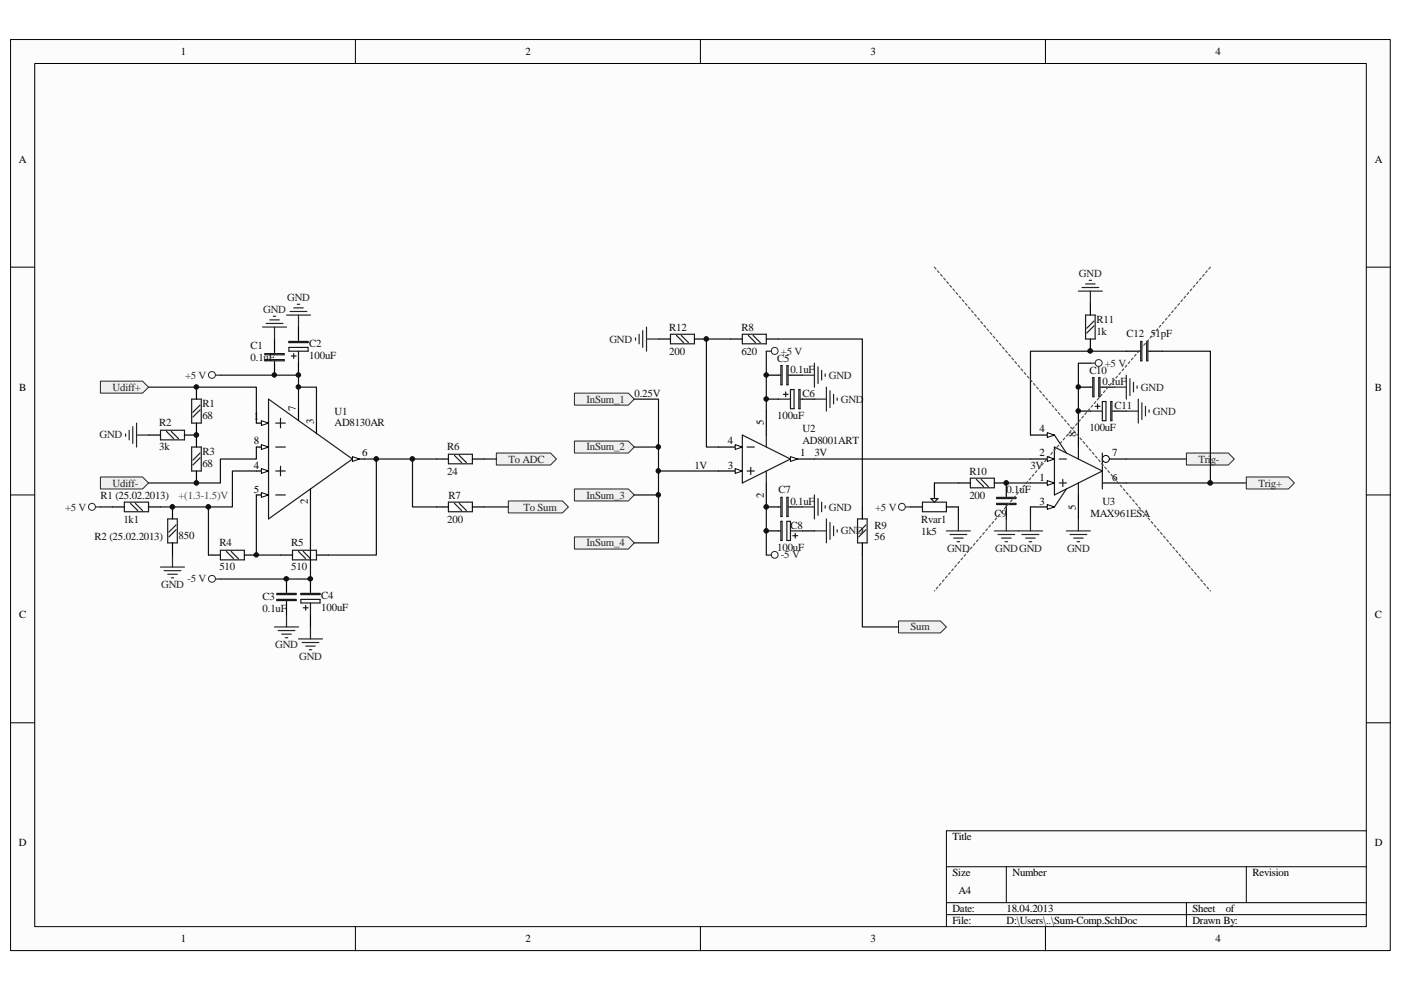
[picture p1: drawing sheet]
<svg xmlns="http://www.w3.org/2000/svg" width="297mm" height="210mm" viewBox="0 0 297 210" stroke-linecap="round" stroke-linejoin="round" font-family="sans-serif">
<path d="M2.3 8.4h292.5v193.1h-292.5z" fill="#fcfcfc"/>
<path d="M2.2 8.4h292.6v193.1h-292.6z" fill="none" stroke="#000" stroke-width=".21"/>
<path d="M7.4 13.5h282.3v183h-282.3z" fill="#fcfcfc"/>
<g fill="none" stroke="#000" stroke-width=".21">
<path d="M7.4 13.5h282.3v183h-282.3zM75.3 8.3v5.1M148.5 8.3v5.1M221.7 8.3v5.1M2.2 56.6h5.1M289.7 56.6h5.1M2.2 104.9h5.1M289.7 104.9h5.1M2.2 153.2h5.1M289.7 153.2h5.1M289.7 176.1h-89v20.4M75.3 196.5v5.1"/>
<path d="M148.5 196.5v5.1M200.7 183.8h89M200.7 191.4h89M200.7 193.9h89M213.4 183.8v7.6M221.7 196.5v5.1M251.5 191.4v5.1M264.2 183.8v7.6"/>
</g>
<path d="M121.8 83.4h11.4l1.3 1.2-1.3 1.3h-11.4z" fill-rule="evenodd" fill="#f0f0f0"/>
<path d="M121.8 83.4h11.4l1.3 1.2-1.3 1.3h-11.4z" fill="none" stroke="#262626" stroke-width=".21"/>
<path d="M121.8 93.5h11.4l1.3 1.3-1.3 1.3h-11.4z" fill-rule="evenodd" fill="#f0f0f0"/>
<path d="M121.8 93.5h11.4l1.3 1.3-1.3 1.3h-11.4z" fill="none" stroke="#262626" stroke-width=".21"/>
<path d="M121.8 103.7h11.4l1.3 1.2-1.3 1.3h-11.4z" fill-rule="evenodd" fill="#f0f0f0"/>
<path d="M121.8 103.7h11.4l1.3 1.2-1.3 1.3h-11.4z" fill="none" stroke="#262626" stroke-width=".21"/>
<path d="M121.8 113.8h11.4l1.3 1.3-1.3 1.3h-11.4z" fill-rule="evenodd" fill="#f0f0f0"/>
<path d="M121.8 113.8h11.4l1.3 1.3-1.3 1.3h-11.4z" fill="none" stroke="#262626" stroke-width=".21"/>
<path d="M162.5 74.5v12.7M134.5 94.8h5.1M134.5 104.9h5.1" fill="none" stroke="#0e0e0e" stroke-width=".25"/>
<path d="M218.5 102.4h5.1" fill="none" stroke="#000" stroke-width=".25"/>
<path d="M222 101.9l1.6 .5-1.6 .5z" fill="#fcfcfc"/>
<path d="M222 101.9l1.6 .5-1.6 .5z" fill="none" stroke="#000" stroke-width=".21"/>
<path d="M218.5 97.3h5.1" fill="none" stroke="#000" stroke-width=".25"/>
<path d="M222 96.8l1.6 .5-1.6 .5z" fill="#fcfcfc"/>
<path d="M222 96.8l1.6 .5-1.6 .5z" fill="none" stroke="#000" stroke-width=".21"/>
<path d="M218.5 107.5h5.1" fill="none" stroke="#000" stroke-width=".25"/>
<path d="M222 107l1.6 .5-1.6 .5z" fill="#fcfcfc"/>
<path d="M222 107l1.6 .5-1.6 .5z" fill="none" stroke="#000" stroke-width=".21"/>
<path d="M218.5 92.2h5.1" fill="none" stroke="#000" stroke-width=".25"/>
<path d="M222 91.7l1.6 .5-1.6 .6z" fill="#fcfcfc"/>
<path d="M222 91.7l1.6 .5-1.6 .6z" fill="none" stroke="#000" stroke-width=".21"/>
<path d="M228.6 89.7v5.1M233.7 97.3h5.1M228.6 104.9v5.1M233.7 102.4h5.1" fill="none" stroke="#000" stroke-width=".25"/>
<circle cx="234.5" cy="97.3" r=".74" fill="#fcfcfc"/>
<circle cx="234.5" cy="97.3" r=".74" fill="none" stroke="#000" stroke-width=".21"/>
<path d="M223.6 94.8l10.1 5.1-10.1 5zM223.6 92.2l2.5 3.9M224.6 97.3h1.5M228.6 94.8v2.5M233.7 96.1v7.6M224.6 102.4h1.5M225.3 101.6v1.6M226.1 103.7l-2.5 3.8M228.6 102.4v2.5" fill="none" stroke="#1c1c1c" stroke-width=".25"/>
<path d="M215.9 112.6h5.1M216.7 113.3h3.6M217.5 114.1h2M218.2 114.9h.5M218.5 110v2.6M226.1 112.6h5.1M226.9 113.3h3.5M227.6 114.1h2.1M228.4 114.9h.5M228.6 110v2.6" fill="none" stroke="#262626" stroke-width=".25"/>
<path d="M154.9 71.9h-5.1v22.9h2.5M172.7 97.3h45.8M218.5 107.5v2.5M238.8 102.4h25.4" fill="none" stroke="#0e0e0e" stroke-width=".25"/>
<path d="M264.2 101.1h9l1.2 1.3-1.2 1.3h-9z" fill-rule="evenodd" fill="#f0f0f0"/>
<g fill="none" stroke="#262626" stroke-width=".21">
<path d="M264.2 101.1h9l1.2 1.3-1.2 1.3h-9z"/>
<circle cx="164.2" cy="74.4" r=".74"/>
<circle cx="232.9" cy="77" r=".74"/>
<circle cx="164.2" cy="117.6" r=".73"/>
</g>
<path d="M165.1 71.9h17.7v35.6M231.2 77h-2.6v12.7M139.6 99.9h12.7M238.8 97.3h12.7M162.5 107.5v10.2" fill="none" stroke="#0e0e0e" stroke-width=".25"/>
<g fill="none" stroke="#262626" stroke-width=".25">
<path d="M162.5 74.5h1M170.1 79.5h2.6M172.7 77v5.1M173.4 77.8v3.5M174.2 78.5v2.1M175 79.3v.5M231.2 77h1M238.8 79.5v5.1M172.7 84.6h2.5M175.2 82.1v5.1M176 82.8v3.6M176.7 83.6v2"/>
<path d="M177.5 84.4v.5M236.3 82.1h2.5M238.8 87.2h2.5M239.6 80.3v3.6M240.3 81.1v2M241.1 81.8v.5M241.3 84.6v5.1M242.1 85.4v3.5M242.9 86.1v2.1M243.6 86.9v.5M162.5 117.7h1M170.1 107.5h2.6"/>
<path d="M172.7 104.9v5.1M172.7 112.6h2.5M173.4 105.7v3.6M174.2 106.5v2M175 107.2v.5M175.2 110v5.1M176 110.8v3.5M176.7 111.5v2.1M177.5 112.3v.5"/>
</g>
<g fill="none" stroke="#1c1c1c" stroke-width=".25">
<path d="M157.4 70.9h5.1v2h-5.1zM158.7 71.1l1.5 1.5M159.7 71.1l1.5 1.5M165.1 79.5h.5M165.6 77.5h.2v4.1h-.2zM166.8 77.5h.3v4.1h-.3zM167.1 79.5h.5M231.2 82.1h.5M231.7 80.1h.2v4h-.2zM233 80.1h.2v4h-.2zM233.2 82.1h.5M165.1 107.5h.5"/>
<path d="M165.6 105.5h.2v4h-.2zM166.8 105.5h.3v4h-.3zM167.1 107.5h.5"/>
</g>
<path d="M154.9 71.9h2.5M162.5 79.5h2.6M162.5 71.9h2.6M167.6 79.5h2.5M228.6 82.1h2.6M233.7 82.1h2.6M162.5 107.5h2.6M167.6 107.5h2.5" fill="none" stroke="#000" stroke-width=".25"/>
<path d="M251.5 96.1h8.9l1.3 1.2-1.3 1.3h-8.9z" fill-rule="evenodd" fill="#f0f0f0"/>
<path d="M251.5 96.1h8.9l1.3 1.2-1.3 1.3h-8.9z" fill="none" stroke="#262626" stroke-width=".21"/>
<path d="M152.3 94.8h5.1" fill="none" stroke="#000" stroke-width=".25"/>
<path d="M155.9 94.3l1.5 .5-1.5 .5z" fill="#fcfcfc"/>
<path d="M155.9 94.3l1.5 .5-1.5 .5z" fill="none" stroke="#000" stroke-width=".21"/>
<path d="M152.3 99.9h5.1" fill="none" stroke="#000" stroke-width=".25"/>
<path d="M155.9 99.4l1.5 .5-1.5 .5z" fill="#fcfcfc"/>
<path d="M155.9 99.4l1.5 .5-1.5 .5z" fill="none" stroke="#000" stroke-width=".21"/>
<path d="M167.6 97.3h5.1M162.5 102.4v5.1" fill="none" stroke="#000" stroke-width=".25"/>
<path d="M167.6 96.8l1.5 .5-1.5 .5z" fill="#fcfcfc"/>
<path d="M167.6 96.8l1.5 .5-1.5 .5z" fill="none" stroke="#000" stroke-width=".21"/>
<path d="M162.5 87.2v5M162.5 84.6h2.6M170.1 84.6h2.6M228.6 87.2h2.6M236.3 87.2h2.5M162.5 112.6h2.6M170.1 112.6h2.6" fill="none" stroke="#000" stroke-width=".25"/>
<g fill="none" stroke="#1c1c1c" stroke-width=".25">
<path d="M157.4 92.2l10.2 5.1-10.2 5.1zM158.4 94.8h1.5M158.4 99.9h1.5M159.2 99.1v1.5M162.5 92.2v2.6M162.5 99.9v2.5M165.1 84.6h2.5M166.1 83.6h1M166.6 83.1v1M167.6 82.6h.8v4.1h-.8zM169.4 82.6h.2v4.1h-.2zM169.6 84.6h.5"/>
<path d="M231.2 87.2h2.5M232.2 86.1h1M232.7 85.6v1.1M233.7 85.1h.8v4.1h-.8zM235.5 85.1h.3v4.1h-.3zM235.8 87.2h.5M165.1 112.6h.5M165.6 110.5h.2v4.1h-.2zM166.8 110.5h.8v4.1h-.8zM167.6 112.6h2.5M168.1 113.6h1M168.6 113.1v1"/>
</g>
<path d="M134.5 84.6h5.1v30.5h-5.1" fill="none" stroke="#0e0e0e" stroke-width=".25"/>
<path d="M190.5 131.7h8.9l1.3 1.2-1.3 1.3h-8.9z" fill-rule="evenodd" fill="#f0f0f0"/>
<g fill="none" stroke="#262626" stroke-width=".21">
<path d="M190.5 131.7h8.9l1.3 1.2-1.3 1.3h-8.9z"/>
<circle cx="191.2" cy="107.5" r=".73"/>
</g>
<g fill="none" stroke="#1c1c1c" stroke-width=".25">
<path d="M142.2 70.9h5v2h-5zM143.4 71.1l1.5 1.5M144.4 71.1l1.6 1.5M230.2 66.8h2v5.1h-2zM231.9 69.1l-1.5 1.5M231.9 68.1l-1.5 1.5M241.3 74.5h.5M241.8 72.4h.3v4.1h-.3zM243.1 72.4h.3v4.1h-.3zM243.4 74.5h.5M181.8 110h2.1v5.1h-2.1zM183.6 112.3l-1.5 1.5"/>
<path d="M183.6 111.3l-1.5 1.5M195.6 106.5h5.1v2h-5.1zM197.4 105.7h1.5l-.8 .8zM198.1 104.9v.8M205.7 101.4h5.1v2h-5.1zM207 101.6l1.5 1.6M208 101.6l1.5 1.6M211.3 105.5h4.1v.2h-4.1zM211.3 106.7h4.1v.3h-4.1zM213.4 104.9v.6M213.4 107v.5"/>
</g>
<g fill="none" stroke="#000" stroke-width=".25">
<path d="M139.6 71.9h2.6M147.2 71.9h2.6M231.2 64.3v2.5M231.2 71.9v2.6M238.8 74.5h2.5M243.9 74.5h2.6M182.8 107.5v2.5M182.8 115.1v2.6M193 107.5h2.6M198.1 102.4v2.5M200.7 107.5h2.5M203.2 102.4h2.5"/>
<path d="M210.8 102.4h2.6v2.5M213.4 107.5v2.5"/>
</g>
<g fill="none" stroke="#262626" stroke-width=".25">
<path d="M230.9 59.4h.5M134.7 71.6v.5M135.5 70.9v2M136.3 70.1v3.6M137.1 69.3v5.2M137.1 71.9h2.5M228.6 61.7h5.1M229.4 61h3.6M230.2 60.2h2M231.2 61.7v2.6M192 107.5h1M200.7 112.6h5"/>
<path d="M201.4 113.3h3.6M202.2 114.1h2M202.9 114.9h.6M203.2 110v2.6M210.8 112.6h5.1M211.6 113.3h3.5M212.3 114.1h2.1M213.1 114.9h.5M213.4 110v2.6"/>
</g>
<path d="M238.8 74.5h-20.3v17.7M246.5 74.5h10.1v27.9M182.8 117.7v15.2h7.7M198.1 102.4h5.1M203.2 107.5v2.5M213.4 102.4h5.1" fill="none" stroke="#0e0e0e" stroke-width=".25"/>
<path d="M198.1 56.6l58.5 68.7M256.6 56.6l-58.5 68.7" fill="none" stroke="#4c4c4c" stroke-width=".25" stroke-dasharray=".5 .5"/>
<path d="M21.3 80.8h8.9l1.3 1.3-1.3 1.3h-8.9z" fill-rule="evenodd" fill="#f0f0f0"/>
<path d="M21.3 80.8h8.9l1.3 1.3-1.3 1.3h-8.9z" fill="none" stroke="#262626" stroke-width=".21"/>
<path d="M21.3 101.1h8.9l1.3 1.3-1.3 1.3h-8.9z" fill-rule="evenodd" fill="#f0f0f0"/>
<path d="M21.3 101.1h8.9l1.3 1.3-1.3 1.3h-8.9z" fill="none" stroke="#262626" stroke-width=".21"/>
<path d="M46.7 79.5h16.6v2.6h3.8v7.4M31.5 82.1h22.9v7.6M54.4 94.8v2.5h-7.7v5.1h-15.2M77.3 97.3h15.2" fill="none" stroke="#0e0e0e" stroke-width=".25"/>
<g fill="none" stroke="#262626" stroke-width=".25">
<path d="M55.7 69.3h5M56.4 68.6h3.6M57.2 67.8h2M58 67.1h.5M58.2 69.3v2.6M60.7 66.8h5.1M61.5 66h3.6M62.3 65.3h2M63 64.5h.5M63.3 66.8v2.5M36.6 117.7v2.5M34 120.2h5.1"/>
<path d="M34.8 121h3.6M35.6 121.8h2M36.3 122.5h.5M58.2 132.9h5.1M59 133.7h3.5M59.7 134.5h2.1M60.5 135.2h.5M60.7 130.4v2.5M63.3 135.5h5.1M64 136.2h3.6M64.8 137h2M65.6 137.8h.5"/>
<path d="M65.8 132.9v2.6"/>
</g>
<g fill="none" stroke="#1c1c1c" stroke-width=".25">
<path d="M56.2 76.2h4v.3h-4zM56.2 75h4v.2h-4zM58.2 74.5v.5M58.2 76.5v.5M40.6 94.8h2.1v5.1h-2.1zM42.4 96.1l-1.5 1.5M42.4 97.1l-1.5 1.5M56.9 84.6l17.8 12.7-17.8 12.7zM58.5 94.8h2M58.5 99.9h2M58.5 89.7h2M59.5 88.7v2"/>
<path d="M59.5 98.8v2.1M58.5 104.9h2M58.7 127.1h4.1v.2h-4.1zM58.7 125.8h4.1v.3h-4.1zM60.7 125.3v.5M60.7 127.3v.5"/>
</g>
<path d="M58.2 71.9v2.6M58.2 77v2.5M41.7 92.2v2.6M41.7 99.9v2.5M54.4 89.7h2.5M67.1 89.5v2.5M60.7 122.8v2.5M60.7 127.8v2.6" fill="none" stroke="#000" stroke-width=".25"/>
<path d="M55.4 89.2l1.5 .5-1.5 .5z" fill="#fcfcfc"/>
<path d="M55.4 89.2l1.5 .5-1.5 .5z" fill="none" stroke="#000" stroke-width=".21"/>
<path d="M54.4 94.8h2.5" fill="none" stroke="#000" stroke-width=".25"/>
<path d="M55.4 94.3l1.5 .5-1.5 .5z" fill="#fcfcfc"/>
<path d="M55.4 94.3l1.5 .5-1.5 .5z" fill="none" stroke="#000" stroke-width=".21"/>
<path d="M74.7 97.3h2.6" fill="none" stroke="#000" stroke-width=".25"/>
<path d="M74.7 96.8l1.5 .5-1.5 .5z" fill="#fcfcfc"/>
<path d="M74.7 96.8l1.5 .5-1.5 .5z" fill="none" stroke="#000" stroke-width=".21"/>
<path d="M54.4 104.9h2.5M65.8 103.7v2.5" fill="none" stroke="#000" stroke-width=".25"/>
<path d="M55.4 104.4l1.5 .5-1.5 .6z" fill="#fcfcfc"/>
<path d="M55.4 104.4l1.5 .5-1.5 .6z" fill="none" stroke="#000" stroke-width=".21"/>
<path d="M54.4 99.9h2.5M63.3 86.7v2.5" fill="none" stroke="#000" stroke-width=".25"/>
<path d="M55.4 99.4l1.5 .5-1.5 .5z" fill="#fcfcfc"/>
<path d="M55.4 99.4l1.5 .5-1.5 .5z" fill="none" stroke="#000" stroke-width=".21"/>
<path d="M105.2 96.1h11.5l1.3 1.2-1.3 1.3h-11.5z" fill-rule="evenodd" fill="#f0f0f0"/>
<path d="M105.2 96.1h11.5l1.3 1.2-1.3 1.3h-11.5z" fill="none" stroke="#262626" stroke-width=".21"/>
<path d="M107.8 106.2h11.4l1.3 1.3-1.3 1.3h-11.4z" fill-rule="evenodd" fill="#f0f0f0"/>
<g fill="none" stroke="#262626" stroke-width=".21">
<path d="M107.8 106.2h11.4l1.3 1.3-1.3 1.3h-11.4z"/>
<circle cx="44.9" cy="79.5" r=".73"/>
<circle cx="19.5" cy="107.5" r=".74"/>
<circle cx="44.9" cy="122.7" r=".73"/>
</g>
<g fill="none" stroke="#1c1c1c" stroke-width=".25">
<path d="M61.3 72.4h4v.2h-4zM61.3 73.7h4v.8h-4zM61.8 75.5h1M62.3 75v1M63.3 71.9v.5M63.3 74.5v2.5M34 91.2h5.1v2.1h-5.1zM35.3 91.5l1.5 1.5M36.3 91.5l1.5 1.5M40.6 84.6h2.1v5.1h-2.1zM42.4 85.9l-1.5 1.5M42.4 86.9l-1.5 1.5"/>
<path d="M95.1 96.3h5.1v2h-5.1zM96.3 96.6l1.6 1.5M97.4 96.6l1.5 1.5M26.4 106.5h5.1v2h-5.1zM27.6 106.7l1.6 1.5M28.7 106.7l1.5 1.5M35.6 110h2v5.1h-2zM37.3 112.3l-1.5 1.5M37.3 111.3l-1.5 1.5M46.7 116.7h5.1v2h-5.1zM48 116.9l1.5 1.5M49 116.9l1.5 1.5"/>
<path d="M62 116.7h5.1v2h-5.1zM63.3 116.9l1.5 1.5M64.3 116.9l1.5 1.5M95.1 106.5h5.1v2h-5.1zM96.3 106.7l1.6 1.5M97.4 106.7l1.5 1.5M63.8 125.8h4.1v.3h-4.1zM63.8 127.1h4.1v.7h-4.1zM64.3 128.9h1M64.8 128.4v1M65.8 125.3v.5M65.8 127.8v2.6"/>
</g>
<g fill="none" stroke="#000" stroke-width=".25">
<path d="M63.3 69.3v2.6M63.3 77v2.5M31.5 92.2h2.5M41.7 82.1v2.5M41.7 89.7v2.5h-2.6M92.5 97.3h2.6M100.2 97.3h2.5M23.8 107.5h2.6M31.5 107.5h2.5M36.6 107.5v2.5M36.6 115.1v2.6M44.2 117.7h2.5"/>
<path d="M51.8 117.7h2.6M59.5 117.7h2.5M67.1 117.7h2.5M92.5 107.5h2.6M100.2 107.5h2.5M65.8 122.8v2.5M65.8 130.4v2.5"/>
</g>
<path d="M54.4 99.9h-5.1v7.6h-15.3M63.3 82.1v4.6M79.8 97.3v20.4h-10.2M87.5 97.3v10.2h5M102.7 97.3h2.5M21.3 107.5h2.5M44.2 107.5v10.2M54.4 104.9v12.8h5.1M65.8 106.2v16.6h-19.1M102.7 107.5h5.1" fill="none" stroke="#0e0e0e" stroke-width=".25"/>
<path d="M45.7 79.5h1M26.6 92v.5M27.4 91.2v2.1M28.1 90.5v3.5M29 89.7v5.1M29 92.2h2.5M20.3 107.5h1M45.7 122.8h1" fill="none" stroke="#262626" stroke-width=".25"/>
<circle cx="36.5" cy="107.5" r=".49" fill="#0e0e0e"/>
<circle cx="36.5" cy="107.5" r=".49" fill="none" stroke="#0e0e0e" stroke-width=".21"/>
<circle cx="41.6" cy="102.4" r=".49" fill="#0e0e0e"/>
<circle cx="41.6" cy="102.4" r=".49" fill="none" stroke="#0e0e0e" stroke-width=".21"/>
<circle cx="41.6" cy="92.2" r=".49" fill="#0e0e0e"/>
<circle cx="41.6" cy="92.2" r=".49" fill="none" stroke="#0e0e0e" stroke-width=".21"/>
<circle cx="41.6" cy="82" r=".48" fill="#0e0e0e"/>
<circle cx="41.6" cy="82" r=".48" fill="none" stroke="#0e0e0e" stroke-width=".21"/>
<circle cx="44.2" cy="107.5" r=".49" fill="#0e0e0e"/>
<circle cx="44.2" cy="107.5" r=".49" fill="none" stroke="#0e0e0e" stroke-width=".21"/>
<circle cx="54.3" cy="117.6" r=".47" fill="#0e0e0e"/>
<circle cx="54.3" cy="117.6" r=".47" fill="none" stroke="#0e0e0e" stroke-width=".21"/>
<circle cx="58.2" cy="79.5" r=".46" fill="#0e0e0e"/>
<circle cx="58.2" cy="79.5" r=".46" fill="none" stroke="#0e0e0e" stroke-width=".21"/>
<circle cx="60.7" cy="122.7" r=".49" fill="#0e0e0e"/>
<circle cx="60.7" cy="122.7" r=".49" fill="none" stroke="#0e0e0e" stroke-width=".21"/>
<circle cx="63.3" cy="82" r=".48" fill="#0e0e0e"/>
<circle cx="63.3" cy="82" r=".48" fill="none" stroke="#0e0e0e" stroke-width=".21"/>
<circle cx="63.3" cy="79.5" r=".48" fill="#0e0e0e"/>
<circle cx="63.3" cy="79.5" r=".48" fill="none" stroke="#0e0e0e" stroke-width=".21"/>
<circle cx="65.8" cy="122.7" r=".48" fill="#0e0e0e"/>
<circle cx="65.8" cy="122.7" r=".48" fill="none" stroke="#0e0e0e" stroke-width=".21"/>
<circle cx="79.8" cy="97.3" r=".49" fill="#0e0e0e"/>
<circle cx="79.8" cy="97.3" r=".49" fill="none" stroke="#0e0e0e" stroke-width=".21"/>
<circle cx="87.4" cy="97.3" r=".49" fill="#0e0e0e"/>
<circle cx="87.4" cy="97.3" r=".49" fill="none" stroke="#0e0e0e" stroke-width=".21"/>
<circle cx="139.6" cy="104.9" r=".48" fill="#0e0e0e"/>
<circle cx="139.6" cy="104.9" r=".48" fill="none" stroke="#0e0e0e" stroke-width=".21"/>
<circle cx="139.6" cy="99.8" r=".48" fill="#0e0e0e"/>
<circle cx="139.6" cy="99.8" r=".48" fill="none" stroke="#0e0e0e" stroke-width=".21"/>
<circle cx="139.6" cy="94.8" r=".48" fill="#0e0e0e"/>
<circle cx="139.6" cy="94.8" r=".48" fill="none" stroke="#0e0e0e" stroke-width=".21"/>
<circle cx="149.7" cy="71.9" r=".49" fill="#0e0e0e"/>
<circle cx="149.7" cy="71.9" r=".49" fill="none" stroke="#0e0e0e" stroke-width=".21"/>
<circle cx="162.5" cy="112.5" r=".48" fill="#0e0e0e"/>
<circle cx="162.5" cy="112.5" r=".48" fill="none" stroke="#0e0e0e" stroke-width=".21"/>
<circle cx="162.5" cy="107.5" r=".48" fill="#0e0e0e"/>
<circle cx="162.5" cy="107.5" r=".48" fill="none" stroke="#0e0e0e" stroke-width=".21"/>
<circle cx="162.5" cy="84.6" r=".48" fill="#0e0e0e"/>
<circle cx="162.5" cy="84.6" r=".48" fill="none" stroke="#0e0e0e" stroke-width=".21"/>
<circle cx="162.5" cy="79.5" r=".47" fill="#0e0e0e"/>
<circle cx="162.5" cy="79.5" r=".47" fill="none" stroke="#0e0e0e" stroke-width=".21"/>
<circle cx="213.3" cy="102.4" r=".49" fill="#0e0e0e"/>
<circle cx="213.3" cy="102.4" r=".49" fill="none" stroke="#0e0e0e" stroke-width=".21"/>
<circle cx="228.6" cy="87.1" r=".49" fill="#0e0e0e"/>
<circle cx="228.6" cy="87.1" r=".49" fill="none" stroke="#0e0e0e" stroke-width=".21"/>
<circle cx="228.6" cy="82" r=".48" fill="#0e0e0e"/>
<circle cx="228.6" cy="82" r=".48" fill="none" stroke="#0e0e0e" stroke-width=".21"/>
<circle cx="231.2" cy="74.4" r=".49" fill="#0e0e0e"/>
<circle cx="231.2" cy="74.4" r=".49" fill="none" stroke="#0e0e0e" stroke-width=".21"/>
<circle cx="256.6" cy="102.4" r=".49" fill="#0e0e0e"/>
<circle cx="256.6" cy="102.4" r=".49" fill="none" stroke="#0e0e0e" stroke-width=".21"/>
<g font-size="2.3">
<text x="38.3" y="11.6">1</text>
<text x="111.4" y="11.6">2</text>
<text x="184.6" y="11.6">3</text>
<text x="257.7" y="11.6">4</text>
<text x="4" y="34.5">A</text>
<text x="291.5" y="34.5">A</text>
<text x="4.1" y="82.8">B</text>
<text x="291.5" y="82.8">B</text>
<text x="53.8" y="89.2">1</text>
<text x="62.7" y="87.2" transform="rotate(-90 62.7 87.2)">7</text>
<text x="66.5" y="90" transform="rotate(-90 66.5 90)">3</text>
<text x="53.8" y="94.2">8</text>
<text x="154.3" y="94.2">4</text>
<text x="162" y="90.2" transform="rotate(-90 162 90.2)">5</text>
<text x="220.4" y="91.7">4</text>
<text x="228.1" y="92.8" transform="rotate(-90 228.1 92.8)">8</text>
<text x="53.8" y="99.4">4</text>
<text x="76.8" y="96.8">6</text>
<text x="154.3" y="99.4">3</text>
<text x="169.6" y="96.8">1</text>
<text x="220.4" y="101.9">1</text>
<text x="220.4" y="96.8">2</text>
<text x="235.8" y="101.9">6</text>
<text x="235.8" y="96.8">7</text>
<text x="53.8" y="104.4">5</text>
<text x="65.3" y="106.9" transform="rotate(-90 65.3 106.9)">2</text>
<text x="162" y="105.6" transform="rotate(-90 162 105.6)">2</text>
<text x="220.4" y="107">3</text>
<text x="228.1" y="108.2" transform="rotate(-90 228.1 108.2)">5</text>
<text x="4.1" y="131.1">C</text>
<text x="291.5" y="131.1">C</text>
<text x="4" y="179.4">D</text>
<text x="201.9" y="178.1">Title</text>
<text x="291.5" y="179.4">D</text>
<text x="201.9" y="185.8">Size</text>
<text x="214.7" y="185.8">Number</text>
<text x="265.6" y="185.8">Revision</text>
<text x="203.2" y="189.6">A4</text>
<text x="201.9" y="193.4">Date:</text>
<text x="201.9" y="196">File:</text>
<text x="213.4" y="193.4">18.04.2013</text>
<text x="213.4" y="196">D:\Users\..\Sum-Comp.SchDoc</text>
<text x="252.8" y="193.4">Sheet</text>
<text x="252.8" y="196">Drawn By:</text>
<text x="259.9" y="193.4">of</text>
<text x="38.3" y="199.8">1</text>
<text x="111.4" y="199.8">2</text>
<text x="184.6" y="199.8">3</text>
<text x="257.7" y="199.8">4</text>
</g>
<g font-size="2.3" fill="#262626">
<text x="228.8" y="58.7">GND</text>
<text x="60.9" y="63.8">GND</text>
<text x="55.8" y="66.3">GND</text>
<text x="129.2" y="72.6">GND</text>
<text x="165.6" y="75.2">+5 V</text>
<text x="234.3" y="77.7">+5 V</text>
<text x="23.9" y="82.8">Udiff+</text>
<text x="39.2" y="80.3">+5 V</text>
<text x="175.7" y="80.3">GND</text>
<text x="241.9" y="82.8">GND</text>
<text x="124.4" y="85.3">InSum_1</text>
<text x="178.3" y="85.3">GND</text>
<text x="244.4" y="87.9">GND</text>
<text x="21.1" y="93">GND</text>
<text x="124.4" y="95.5">InSum_2</text>
<text x="107.8" y="98.1">To ADC</text>
<text x="254.1" y="98.1">Trig-</text>
<text x="23.9" y="103.2">Udiff-</text>
<text x="124.4" y="105.7">InSum_3</text>
<text x="266.8" y="103.2">Trig+</text>
<text x="13.8" y="108.2">+5 V</text>
<text x="111" y="108.2">To Sum</text>
<text x="175.7" y="108.2">GND</text>
<text x="178.3" y="113.3">GND</text>
<text x="185.5" y="108.2">+5 V</text>
<text x="124.4" y="115.9">InSum_4</text>
<text x="165.6" y="118.4">-5 V</text>
<text x="200.8" y="117.1">GND</text>
<text x="211" y="117.1">GNDGND</text>
<text x="226.2" y="117.1">GND</text>
<text x="34.2" y="124.8">GND</text>
<text x="39.7" y="123.5">-5 V</text>
<text x="58.3" y="137.5">GND</text>
<text x="193" y="133.6">Sum</text>
<text x="63.4" y="140">GND</text>
</g>
<g font-size="2.3" fill="#0e0e0e">
<text x="141.9" y="70.1">R12</text>
<text x="157.2" y="70.1">R8</text>
<text x="232.5" y="68.6">R11</text>
<text x="232.5" y="71.1">1k</text>
<text x="238.8" y="71.4">C12 51pF</text>
<text x="53.1" y="73.9">C1</text>
<text x="53.1" y="76.5">0.1uF</text>
<text x="65.6" y="73.7">C2</text>
<text x="65.6" y="76.2">100uF</text>
<text x="141.9" y="75.2">200</text>
<text x="157.2" y="75.2">620</text>
<text x="164.8" y="76.7">C5</text>
<text x="167.6" y="79">0.1uF</text>
<text x="231" y="79.2">C10</text>
<text x="233.8" y="81.5">0.1uF</text>
<text x="43" y="86.4">R1</text>
<text x="43" y="88.9">68</text>
<text x="70.9" y="87.9">U1</text>
<text x="134.5" y="84.1">0.25V</text>
<text x="164.8" y="88.9">100uF</text>
<text x="170.1" y="84.1">C6</text>
<text x="236.3" y="86.6">C11</text>
<text x="33.8" y="90.4">R2</text>
<text x="33.8" y="95.5">3k</text>
<text x="70.9" y="90.4">AD8130AR</text>
<text x="94.8" y="95.5">R6</text>
<text x="170.1" y="91.7">U2</text>
<text x="170.1" y="94.2">AD8001ART</text>
<text x="231" y="91.4">100uF</text>
<text x="43" y="96.5">R3</text>
<text x="43" y="99.1">68</text>
<text x="94.8" y="100.6">24</text>
<text x="147.2" y="99.4">1V</text>
<text x="172.7" y="96.8">3V</text>
<text x="205.5" y="100.6">R10</text>
<text x="218.5" y="99.4">3V</text>
<text x="21.3" y="105.7">R1 (25.02.2013)</text>
<text x="95.1" y="105.7">R7</text>
<text x="165.1" y="104.4">C7</text>
<text x="167.6" y="107">0.1uF</text>
<text x="205.5" y="105.7">200</text>
<text x="213.4" y="104.4">0.1uF</text>
<text x="233.8" y="107">U3</text>
<text x="26.2" y="110.8">1k1</text>
<text x="94.8" y="110.8">200</text>
<text x="167.6" y="112.1">C8</text>
<text x="185.4" y="112.1">R9</text>
<text x="195.3" y="110.8">Rvar1</text>
<text x="195.3" y="113.3">1k5</text>
<text x="210.9" y="109.5">C9</text>
<text x="231.2" y="109.5">MAX961ESA</text>
<text x="20.1" y="114.6">R2 (25.02.2013)</text>
<text x="37.8" y="114.3">850</text>
<text x="46.5" y="115.9">R4</text>
<text x="61.8" y="115.9">R5</text>
<text x="164.8" y="116.9">100uF</text>
<text x="185.4" y="114.6">56</text>
<text x="46.5" y="120.9">510</text>
<text x="61.8" y="120.9">510</text>
<text x="55.7" y="127.3">C3</text>
<text x="55.7" y="129.8">0.1uF</text>
<text x="68.1" y="127">C4</text>
<text x="68.1" y="129.6">100uF</text>
</g>
<text font-size="2.3" fill="#4c4c4c" x="37.8" y="105.7">+(1.3-1.5)V</text>
</svg>
